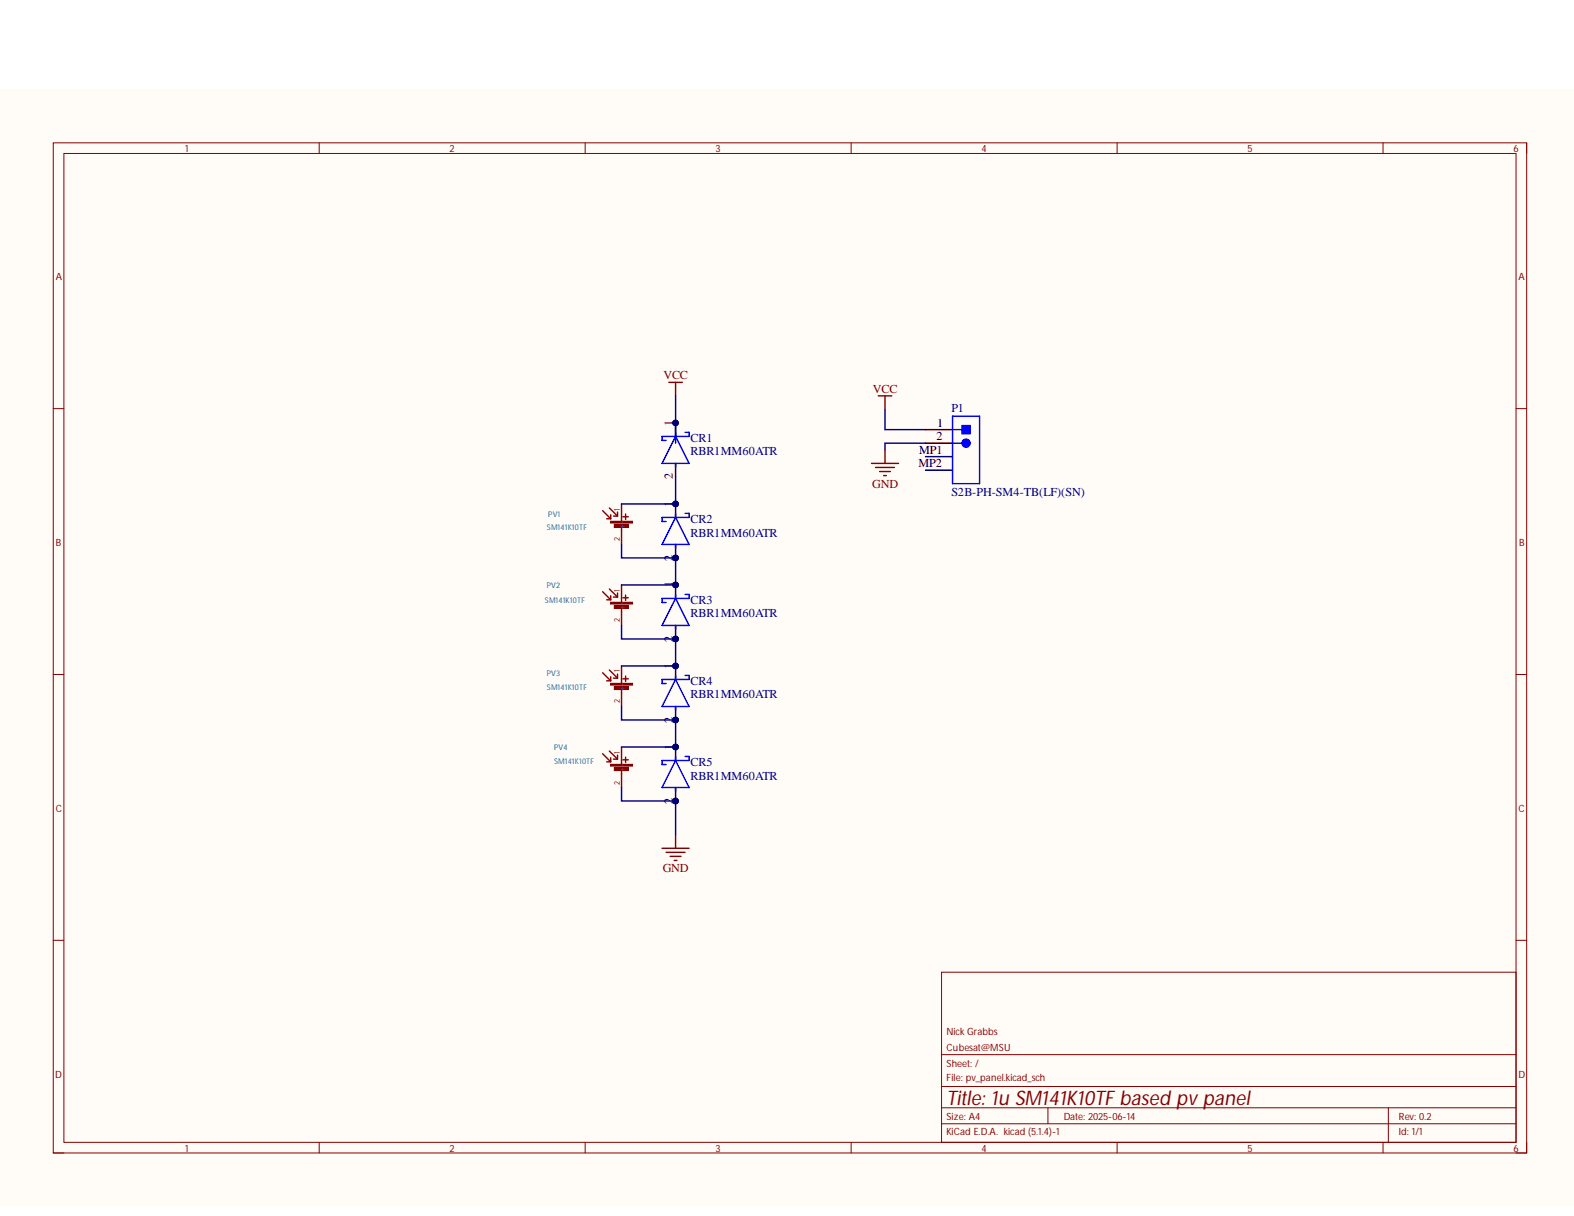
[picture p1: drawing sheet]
<svg xmlns="http://www.w3.org/2000/svg" width="186mm" height="144mm" viewBox="0 0 186 144" stroke-linecap="round" stroke-linejoin="round" font-family="sans-serif">
<g fill="#fffcf8">
<path d="M0 10.6h186.3v132.2h-186.3z" fill-rule="evenodd"/>
<path d="M0 10.6h186.3v132.2h-186.3z" fill-rule="evenodd"/>
</g>
<g fill="none" stroke="#840000" stroke-width=".12">
<path d="M6.3 16.9h174.4v119.6h-174.4zM7.6 18.2h171.8v117h-171.8zM37.8 16.9v1.3M69.2 16.9v1.3M100.7 16.9v1.3M132.2 16.9v1.3M163.7 16.9v1.3M180.7 16.9v1.3M6.3 48.4h1.3M179.4 48.4h1.3M6.3 79.8h1.3M179.4 79.8h1.3"/>
<path d="M6.3 111.3h1.3M111.4 115.1h68v20.1h-68zM179.4 111.3h1.3M6.3 136.5h1.3M37.8 135.2v1.3M69.2 135.2v1.3M100.7 135.2v1.3M111.4 133h68M111.4 131.1h68M111.4 128.6h68M111.4 124.8h68M124 131.1v1.9"/>
<path d="M132.2 135.2v1.3M163.7 135.2v1.3M164.3 131.1v4.1M180.7 135.2v1.3h-1.3"/>
</g>
<path d="M72.3 61.8h2.5" fill="none" stroke="#840000" stroke-width=".16"/>
<path d="M72.3 61.7h2.5v.2h-2.5z" fill="none" stroke="#840000" stroke-width=".17"/>
<path d="M72.7 62.1h1.6v.3h-1.6z" fill-rule="evenodd" fill="#840000"/>
<path d="M73.6 59.6v2.1M71.3 60.4l1 1M71.8 61.4h.5M72.1 60.1l1 1M72.3 60.9v.5M72.6 61.1h.5M72.7 62.1h1.6v.3h-1.6zM73.1 60.6v.5M73.6 62.4v2M73.7 61.2h.6M74 60.8v.7M72.3 80.9h2.5v.2h-2.5z" fill="none" stroke="#840000" stroke-width=".17"/>
<path d="M72.3 81h2.5" fill="none" stroke="#840000" stroke-width=".16"/>
<path d="M72.7 81.3h1.6v.3h-1.6z" fill-rule="evenodd" fill="#840000"/>
<path d="M71.3 79.6l1 1M72.1 79.3l1 1M73.1 79.8v.5M73.6 78.8v2.1M71.8 80.6h.5M72.3 90.5h2.5v.2h-2.5zM72.3 80.1v.5M72.6 80.3h.5M72.7 81.3h1.6v.3h-1.6zM73.6 81.5v2.1M73.7 80.3h.6M74 80v.7" fill="none" stroke="#840000" stroke-width=".17"/>
<path d="M72.3 90.6h2.5" fill="none" stroke="#840000" stroke-width=".16"/>
<path d="M72.7 90.9h1.6v.3h-1.6z" fill-rule="evenodd" fill="#840000"/>
<path d="M72.3 71.3h2.5v.2h-2.5zM71.3 89.2l1 1M71.8 90.2h.5M72.1 88.9l1 1M72.3 89.7v.5M72.6 89.9h.5M72.7 90.9h1.6v.3h-1.6zM73.1 89.4v.5M73.6 88.4v2.1M73.6 91.1v2.1M73.7 89.9h.6M74 89.6v.7" fill="none" stroke="#840000" stroke-width=".17"/>
<path d="M72.3 71.4h2.5" fill="none" stroke="#840000" stroke-width=".16"/>
<path d="M72.7 71.7h1.6v.3h-1.6z" fill-rule="evenodd" fill="#840000"/>
<path d="M71.3 70l1 1M71.8 71h.5M72.1 69.7l1 1M72.3 70.5v.5M72.6 70.7h.5M72.7 71.7h1.6v.3h-1.6zM73.1 70.2v.5M73.6 69.2v2.1M73.6 72v2M73.7 70.8h.6M74 70.4v.7" fill="none" stroke="#840000" stroke-width=".17"/>
<path d="M79.2 45.3h1.5M79.9 45.3v1.6M79.9 98.8v1.6M78.3 100.4h3.2M78.8 100.9h2.3M79.3 101.4h1.3M79.8 101.8h.3" fill="none" stroke="#800000" stroke-width=".17"/>
<path d="M112.7 52.5h1.1" fill="none" stroke="#00f" stroke-width=".17"/>
<circle cx="114.3" cy="52.5" r=".48" fill="#00f"/>
<g fill="none" stroke="#00f" stroke-width=".17">
<path d="M112.7 50.9h1.1M112.7 49.3h3.2v7.9h-3.2z"/>
<circle cx="114.3" cy="52.5" r=".48"/>
</g>
<path d="M109.5 50.9h3.2M109.5 52.5h3.2M109.5 54.1h3.2M109.5 55.7h3.2" fill="none" stroke="#000" stroke-width=".17"/>
<path d="M113.8 50.4h1v.9h-1z" fill-rule="evenodd" fill="#00f"/>
<path d="M113.8 50.4h1v.9h-1z" fill="none" stroke="#00f" stroke-width=".17"/>
<path d="M103.1 54.8h3.2M103.6 55.3h2.3M103.9 46.9h1.6M104.1 55.8h1.3M104.6 56.3h.3M104.7 46.9v1.6M104.7 53.3v1.5" fill="none" stroke="#800000" stroke-width=".17"/>
<circle cx="79.9" cy="50.1" r=".32" fill="#000080"/>
<circle cx="79.9" cy="50.1" r=".32" fill="none" stroke="#000080" stroke-width=".12"/>
<path d="M79.9 50.1v1.6M79.9 54.8v1.7" fill="none" stroke="#000" stroke-width=".17"/>
<circle cx="79.9" cy="50.1" r=".32" fill="#000080"/>
<circle cx="79.9" cy="50.1" r=".32" fill="none" stroke="#000080" stroke-width=".12"/>
<path d="M79.9 51.7l1.6 3.1h-3.2zM79.9 51.2v.5M79.9 54.8v.5M81.1 51.2h.4v.5h-3.2v.4h.5" fill="none" stroke="#00f" stroke-width=".17"/>
<circle cx="79.9" cy="66" r=".32" fill="#000080"/>
<circle cx="79.9" cy="66" r=".32" fill="none" stroke="#000080" stroke-width=".12"/>
<circle cx="79.9" cy="59.6" r=".32" fill="#000080"/>
<circle cx="79.9" cy="59.6" r=".32" fill="none" stroke="#000080" stroke-width=".12"/>
<path d="M79.9 64.4v1.6" fill="none" stroke="#000" stroke-width=".17"/>
<circle cx="79.9" cy="66" r=".32" fill="#000080"/>
<circle cx="79.9" cy="66" r=".32" fill="none" stroke="#000080" stroke-width=".12"/>
<path d="M79.9 59.6v1.6" fill="none" stroke="#000" stroke-width=".17"/>
<circle cx="79.9" cy="59.6" r=".32" fill="#000080"/>
<circle cx="79.9" cy="59.6" r=".32" fill="none" stroke="#000080" stroke-width=".12"/>
<path d="M79.9 61.2l1.6 3.2h-3.2zM79.9 60.8v.4M79.9 64.4v.5M81.1 60.8h.4v.4h-3.2v.5h.5" fill="none" stroke="#00f" stroke-width=".17"/>
<circle cx="79.9" cy="75.6" r=".32" fill="#000080"/>
<circle cx="79.9" cy="75.6" r=".32" fill="none" stroke="#000080" stroke-width=".12"/>
<circle cx="79.9" cy="69.2" r=".32" fill="#000080"/>
<circle cx="79.9" cy="69.2" r=".32" fill="none" stroke="#000080" stroke-width=".12"/>
<path d="M79.9 74v1.6" fill="none" stroke="#000" stroke-width=".17"/>
<circle cx="79.9" cy="75.6" r=".32" fill="#000080"/>
<circle cx="79.9" cy="75.6" r=".32" fill="none" stroke="#000080" stroke-width=".12"/>
<path d="M79.9 69.2v1.6" fill="none" stroke="#000" stroke-width=".17"/>
<circle cx="79.9" cy="69.2" r=".32" fill="#000080"/>
<circle cx="79.9" cy="69.2" r=".32" fill="none" stroke="#000080" stroke-width=".12"/>
<path d="M79.9 70.8l1.6 3.2h-3.2zM79.9 70.4v.4M79.9 74v.5M81.1 70.4h.4v.4h-3.2v.5h.5" fill="none" stroke="#00f" stroke-width=".17"/>
<circle cx="79.9" cy="85.2" r=".32" fill="#000080"/>
<circle cx="79.9" cy="85.2" r=".32" fill="none" stroke="#000080" stroke-width=".12"/>
<circle cx="79.9" cy="78.8" r=".32" fill="#000080"/>
<circle cx="79.9" cy="78.8" r=".32" fill="none" stroke="#000080" stroke-width=".12"/>
<path d="M79.9 83.6v1.6" fill="none" stroke="#000" stroke-width=".17"/>
<circle cx="79.9" cy="85.2" r=".32" fill="#000080"/>
<circle cx="79.9" cy="85.2" r=".32" fill="none" stroke="#000080" stroke-width=".12"/>
<path d="M79.9 78.8v1.6" fill="none" stroke="#000" stroke-width=".17"/>
<circle cx="79.9" cy="78.8" r=".32" fill="#000080"/>
<circle cx="79.9" cy="78.8" r=".32" fill="none" stroke="#000080" stroke-width=".12"/>
<path d="M79.9 79.9v.5M81.1 79.9h.4v.5h-3.2v.5h.5M79.9 80.4l1.6 3.2h-3.2zM79.9 83.6v.5" fill="none" stroke="#00f" stroke-width=".17"/>
<circle cx="79.9" cy="94.8" r=".32" fill="#000080"/>
<circle cx="79.9" cy="94.8" r=".32" fill="none" stroke="#000080" stroke-width=".12"/>
<circle cx="79.9" cy="88.4" r=".32" fill="#000080"/>
<circle cx="79.9" cy="88.4" r=".32" fill="none" stroke="#000080" stroke-width=".12"/>
<path d="M79.9 93.2v1.6" fill="none" stroke="#000" stroke-width=".17"/>
<circle cx="79.9" cy="94.8" r=".32" fill="#000080"/>
<circle cx="79.9" cy="94.8" r=".32" fill="none" stroke="#000080" stroke-width=".12"/>
<path d="M79.9 88.4v1.6" fill="none" stroke="#000" stroke-width=".17"/>
<circle cx="79.9" cy="88.4" r=".32" fill="#000080"/>
<circle cx="79.9" cy="88.4" r=".32" fill="none" stroke="#000080" stroke-width=".12"/>
<path d="M79.9 90l1.6 3.2h-3.2zM79.9 89.5v.5M79.9 93.2v.5M81.1 89.5h.4v.5h-3.2v.5h.5" fill="none" stroke="#00f" stroke-width=".17"/>
<path d="M79.9 46.9v5.6" fill="none" stroke="#000080" stroke-width=".17"/>
<circle cx="79.9" cy="50.1" r=".32" fill="#000080"/>
<circle cx="79.9" cy="50.1" r=".32" fill="none" stroke="#000080" stroke-width=".12"/>
<path d="M73.6 64.4v1.6h6.3" fill="none" stroke="#000080" stroke-width=".17"/>
<circle cx="79.9" cy="66" r=".32" fill="#000080"/>
<circle cx="79.9" cy="66" r=".32" fill="none" stroke="#000080" stroke-width=".12"/>
<path d="M73.6 59.6h6.3" fill="none" stroke="#000080" stroke-width=".17"/>
<circle cx="79.9" cy="59.6" r=".32" fill="#000080"/>
<circle cx="79.9" cy="59.6" r=".32" fill="none" stroke="#000080" stroke-width=".12"/>
<path d="M79.9 66v3.2" fill="none" stroke="#000080" stroke-width=".17"/>
<circle cx="79.9" cy="66" r=".32" fill="#000080"/>
<circle cx="79.9" cy="66" r=".32" fill="none" stroke="#000080" stroke-width=".12"/>
<circle cx="79.9" cy="69.2" r=".32" fill="#000080"/>
<circle cx="79.9" cy="69.2" r=".32" fill="none" stroke="#000080" stroke-width=".12"/>
<path d="M79.9 75.6v3.2" fill="none" stroke="#000080" stroke-width=".17"/>
<circle cx="79.9" cy="75.6" r=".32" fill="#000080"/>
<circle cx="79.9" cy="75.6" r=".32" fill="none" stroke="#000080" stroke-width=".12"/>
<circle cx="79.9" cy="78.8" r=".32" fill="#000080"/>
<circle cx="79.9" cy="78.8" r=".32" fill="none" stroke="#000080" stroke-width=".12"/>
<path d="M79.9 85.2v3.2" fill="none" stroke="#000080" stroke-width=".17"/>
<circle cx="79.9" cy="85.2" r=".32" fill="#000080"/>
<circle cx="79.9" cy="85.2" r=".32" fill="none" stroke="#000080" stroke-width=".12"/>
<circle cx="79.9" cy="88.4" r=".32" fill="#000080"/>
<circle cx="79.9" cy="88.4" r=".32" fill="none" stroke="#000080" stroke-width=".12"/>
<path d="M79.9 94.8v4" fill="none" stroke="#000080" stroke-width=".17"/>
<circle cx="79.9" cy="94.8" r=".32" fill="#000080"/>
<circle cx="79.9" cy="94.8" r=".32" fill="none" stroke="#000080" stroke-width=".12"/>
<path d="M73.6 93.2v1.6h6.3" fill="none" stroke="#000080" stroke-width=".17"/>
<circle cx="79.9" cy="94.8" r=".32" fill="#000080"/>
<circle cx="79.9" cy="94.8" r=".32" fill="none" stroke="#000080" stroke-width=".12"/>
<path d="M73.6 88.4h6.3" fill="none" stroke="#000080" stroke-width=".17"/>
<circle cx="79.9" cy="88.4" r=".32" fill="#000080"/>
<circle cx="79.9" cy="88.4" r=".32" fill="none" stroke="#000080" stroke-width=".12"/>
<path d="M73.6 83.6v1.6h6.3" fill="none" stroke="#000080" stroke-width=".17"/>
<circle cx="79.9" cy="85.2" r=".32" fill="#000080"/>
<circle cx="79.9" cy="85.2" r=".32" fill="none" stroke="#000080" stroke-width=".12"/>
<path d="M73.6 78.8h6.3" fill="none" stroke="#000080" stroke-width=".17"/>
<circle cx="79.9" cy="78.8" r=".32" fill="#000080"/>
<circle cx="79.9" cy="78.8" r=".32" fill="none" stroke="#000080" stroke-width=".12"/>
<path d="M73.6 74v1.6h6.3" fill="none" stroke="#000080" stroke-width=".17"/>
<circle cx="79.9" cy="75.6" r=".32" fill="#000080"/>
<circle cx="79.9" cy="75.6" r=".32" fill="none" stroke="#000080" stroke-width=".12"/>
<path d="M73.6 69.2h6.3" fill="none" stroke="#000080" stroke-width=".17"/>
<circle cx="79.9" cy="69.2" r=".32" fill="#000080"/>
<circle cx="79.9" cy="69.2" r=".32" fill="none" stroke="#000080" stroke-width=".12"/>
<path d="M79.9 56.5v3.1M104.7 48.5v2.4h4.8M109.5 52.5h-4.8v.8" fill="none" stroke="#000080" stroke-width=".17"/>
<circle cx="79.9" cy="59.6" r=".32" fill="#000080"/>
<circle cx="79.9" cy="59.6" r=".32" fill="none" stroke="#000080" stroke-width=".12"/>
<text font-size="2.4" fill="#840000" x="112" y="130.8">Title: 1u SM141K10TF based pv panel</text>
<g font-size="1.4" fill="#800000">
<text x="78.5" y="44.9">VCC</text>
<text x="103.3" y="46.5">VCC</text>
<text x="103.2" y="57.8">GND</text>
<text x="78.4" y="103.3">GND</text>
</g>
<g font-size="1.4">
<text x="79.6" y="50.4" transform="rotate(-90 79.6 50.4)">1</text>
<text x="108.8" y="53.7">MP1</text>
<text x="110.8" y="52.1">2</text>
<text x="110.9" y="50.6">1</text>
<text x="79.6" y="60" transform="rotate(-90 79.6 60)">1</text>
<text x="79.6" y="56.8" transform="rotate(-90 79.6 56.8)">2</text>
<text x="108.7" y="55.3">MP2</text>
<text x="79.6" y="69.5" transform="rotate(-90 79.6 69.5)">1</text>
<text x="79.6" y="66.4" transform="rotate(-90 79.6 66.4)">2</text>
<text x="79.6" y="76" transform="rotate(-90 79.6 76)">2</text>
<text x="79.6" y="79.2" transform="rotate(-90 79.6 79.2)">1</text>
<text x="79.6" y="88.7" transform="rotate(-90 79.6 88.7)">1</text>
<text x="79.6" y="85.6" transform="rotate(-90 79.6 85.6)">2</text>
<text x="79.6" y="95.1" transform="rotate(-90 79.6 95.1)">2</text>
</g>
<g font-size="1.4" fill="#000080">
<text x="81.7" y="52.3">CR1</text>
<text x="81.7" y="53.9">RBR1MM60ATR</text>
<text x="112.6" y="48.8">P1</text>
<text x="112.6" y="58.7">S2B-PH-SM4-TB(LF)(SN)</text>
<text x="81.7" y="61.9">CR2</text>
<text x="81.7" y="63.5">RBR1MM60ATR</text>
<text x="81.7" y="71.5">CR3</text>
<text x="81.7" y="73.1">RBR1MM60ATR</text>
<text x="81.7" y="81.1">CR4</text>
<text x="81.7" y="82.6">RBR1MM60ATR</text>
<text x="81.7" y="90.7">CR5</text>
<text x="81.7" y="92.3">RBR1MM60ATR</text>
</g>
<g font-size="1.2" fill="#840000">
<text x="21.9" y="18">1</text>
<text x="53.2" y="18">2</text>
<text x="84.7" y="18">3</text>
<text x="116.2" y="18">4</text>
<text x="147.6" y="18">5</text>
<text x="179.1" y="18">6</text>
<text x="6.6" y="33.2">A</text>
<text x="179.7" y="33.2">A</text>
<text x="6.6" y="64.6">B</text>
<text x="179.8" y="64.6">B</text>
<text x="6.6" y="96.1">C</text>
<text x="179.7" y="96.1">C</text>
<text x="112" y="124.4">Cubesat@MSU</text>
<text x="112" y="122.5">Nick Grabbs</text>
<text x="6.5" y="127.5">D</text>
<text x="112" y="128">File: pv_panel.kicad_sch</text>
<text x="112" y="126.3">Sheet: /</text>
<text x="179.7" y="127.5">D</text>
<text x="21.9" y="136.3">1</text>
<text x="53.2" y="136.3">2</text>
<text x="84.7" y="136.3">3</text>
<text x="112" y="134.4">KiCad E.D.A. kicad (5.1.4)-1</text>
<text x="112" y="132.6">Size: A4</text>
<text x="116.2" y="136.3">4</text>
<text x="125.9" y="132.6">Date: 2025-06-14</text>
<text x="147.6" y="136.3">5</text>
<text x="165.6" y="132.6">Rev: 0.2</text>
<text x="165.6" y="134.4">Id: 1/1</text>
<text x="179.1" y="136.3">6</text>
</g>
<g font-size=".9" fill="#008484">
<text x="64.7" y="62.8">SM141K10TF</text>
<text x="64.9" y="61.2">PV1</text>
<text x="73.9" y="62.6" transform="rotate(-90 73.9 62.6)">+-</text>
<text x="64.5" y="71.4">SM141K10TF</text>
<text x="64.7" y="69.6">PV2</text>
<text x="73.9" y="72.1" transform="rotate(-90 73.9 72.1)">+-</text>
<text x="64.7" y="81.6">SM141K10TF</text>
<text x="64.7" y="80">PV3</text>
<text x="73.9" y="81.8" transform="rotate(-90 73.9 81.8)">+-</text>
<text x="65.6" y="88.8">PV4</text>
<text x="65.6" y="90.4">SM141K10TF</text>
<text x="73.9" y="91.3" transform="rotate(-90 73.9 91.3)">+-</text>
</g>
<g font-size=".9" fill="#840000">
<text x="73.3" y="64" transform="rotate(-90 73.3 64)">2</text>
<text x="73.3" y="60.5" transform="rotate(-90 73.3 60.5)">1</text>
<text x="73.3" y="70" transform="rotate(-90 73.3 70)">1</text>
<text x="73.3" y="73.7" transform="rotate(-90 73.3 73.7)">2</text>
<text x="73.3" y="83.2" transform="rotate(-90 73.3 83.2)">2</text>
<text x="73.3" y="79.6" transform="rotate(-90 73.3 79.6)">1</text>
<text x="73.3" y="89.2" transform="rotate(-90 73.3 89.2)">1</text>
<text x="73.3" y="92.9" transform="rotate(-90 73.3 92.9)">2</text>
</g>
</svg>
